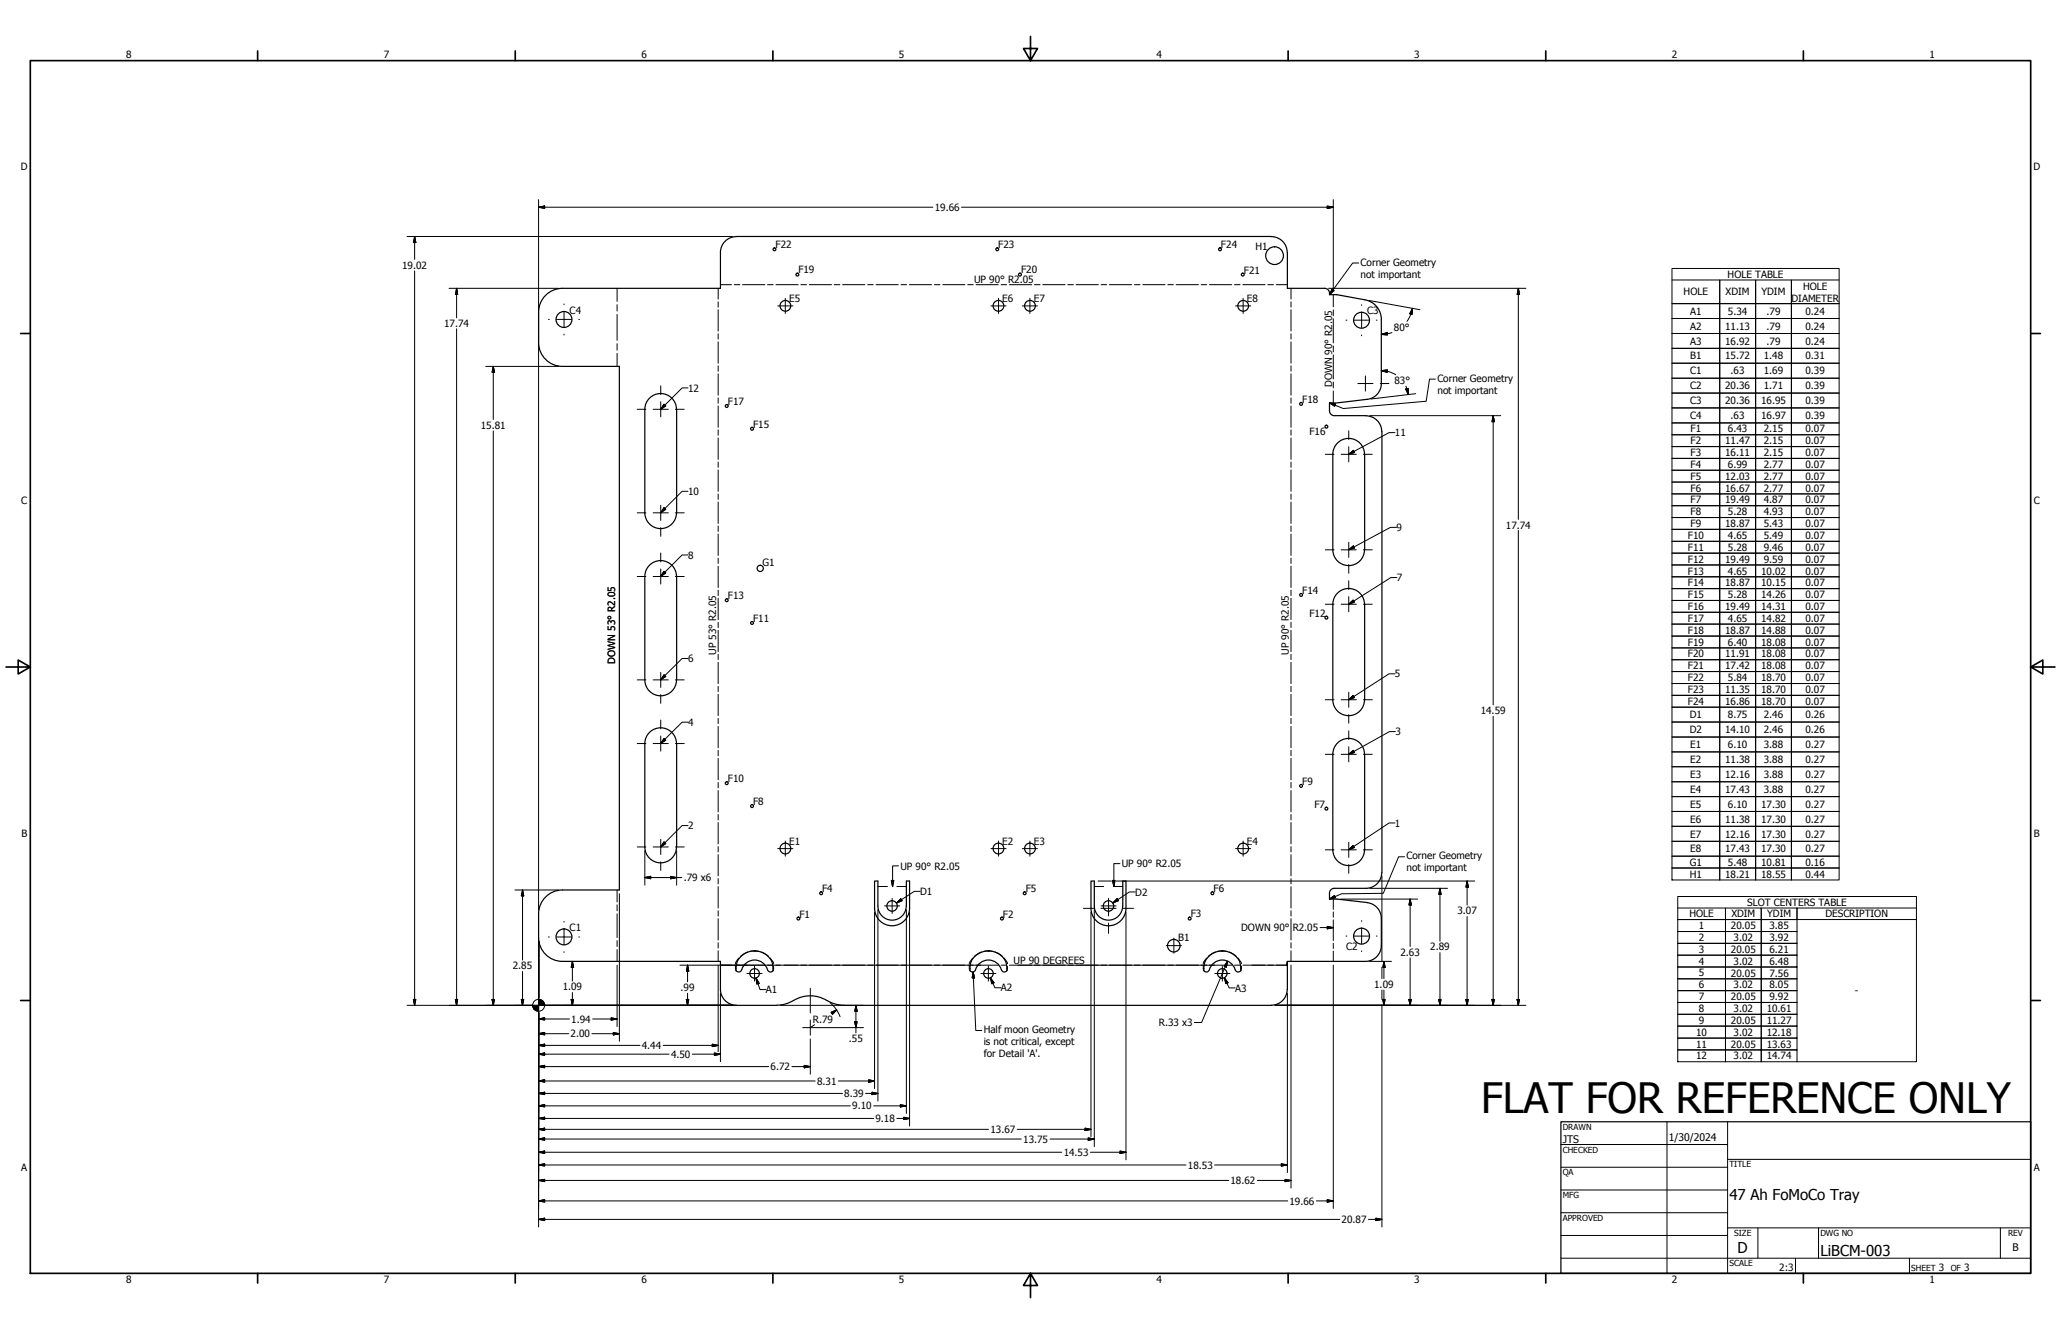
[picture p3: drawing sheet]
<svg xmlns="http://www.w3.org/2000/svg" width="864mm" height="559mm" viewBox="0 0 864 559" stroke-linecap="round" stroke-linejoin="round" font-family="sans-serif">
<!-- layer: Visible (ANSI) -->
<g fill="none" stroke="#000" stroke-width=".51">
<path d="M301.9 105.7v15.1h-66.2a10 10 0 0 0-10 10M301.9 105.8a6.6 6.6 0 0 1 6.6-6.7h224.3a6.8 6.8 0 0 1 6.6 6.7M539.4 105.7v15.1h16.2l1.2 1 .3 1.6h3.1l11.8 2.2a8.3 8.3 0 0 1 6.8 8.2v26.9a6.6 6.6 0 0 1-5.9 6.6M225.7 130.8v12.6M225.7 143.5a10 10 0 0 0 10 10h23.8v219.3h-23.8a10 10 0 0 0-10 10v9.9a10 10 0 0 0 10 10h66.2v11.8M283.5 171.5a6.6 6.6 0 0 0-6.7-6.7 6.6 6.6 0 0 0-6.6 6.7v43.3M283.5 171.4v43.4M572.4 174.2a6.6 6.6 0 0 1 6.6 6.6M573 167.3l-12.8 1.5h-3.1l.1 3.8 .5 .9 .9 .5 13.8 .1M558.5 190.3a6.6 6.6 0 0 1 6.6-6.7 6.6 6.6 0 0 1 6.7 6.7M558.5 190.3v40M571.8 190.3v40"/>
<path d="M579.1 180.8v184.6M270.2 214.8a6.6 6.6 0 0 0 6.6 6.6 6.6 6.6 0 0 0 6.7-6.6M558.5 230.3a6.6 6.6 0 0 0 6.6 6.6 6.6 6.6 0 0 0 6.7-6.6M283.5 241.5a6.6 6.6 0 0 0-6.7-6.7 6.6 6.6 0 0 0-6.6 6.7v43.3a6.6 6.6 0 0 0 6.6 6.7 6.6 6.6 0 0 0 6.7-6.7M283.5 241.5v43.3M558.5 253.1v40a6.6 6.6 0 0 0 6.6 6.7 6.6 6.6 0 0 0 6.7-6.7M558.5 253.1a6.6 6.6 0 0 1 6.6-6.6 6.6 6.6 0 0 1 6.7 6.6M571.8 253.1v40M270.2 311.5a6.6 6.6 0 0 1 6.6-6.6 6.6 6.6 0 0 1 6.7 6.6M270.2 311.5v43.3a6.6 6.6 0 0 0 6.6 6.6 6.6 6.6 0 0 0 6.7-6.6M283.5 311.5v43.3M571.8 315.9a6.6 6.6 0 0 0-6.7-6.6 6.6 6.6 0 0 0-6.6 6.6v40.1a6.6 6.6 0 0 0 6.6 6.6 6.6 6.6 0 0 0 6.7-6.6"/>
<path d="M571.8 316v40M379.8 379.5v-10.4h1.3v11.4a7.3 7.3 0 0 1-7.3 7.3 7.3 7.3 0 0 1-7.3-7.3v-11.4h1.4v10.4a5.9 5.9 0 0 0 5.9 5.9 5.9 5.9 0 0 0 5.9-5.9M457.1 369.1h1.4v10.4a5.9 5.9 0 0 0 6 5.9 5.9 5.9 0 0 0 5.9-5.9l.1-10.4h1.3v11.4a7.3 7.3 0 0 1-7.3 7.3 7.3 7.3 0 0 1-7.4-7.3zM557.1 374.1v2.5h3.1l12.8 1.5M573 378.1a6.6 6.6 0 0 1 5.8 6.6v11.4a6.6 6.6 0 0 1-6.6 6.6h-32.8v11.8M579 365.5a6.6 6.6 0 0 1-6.6 6.6h-13.3l-1.4 .6-.6 1.4M301.9 414.4a6.7 6.7 0 0 0 6.6 6.7h17a17.6 17.6 0 0 0 9.2-3.1 13.3 13.3 0 0 1 11.8 1.1M308.4 406.6a7.9 7.9 0 0 1 5.9-8.2 7.9 7.9 0 0 1 9.1 4.3l.5 3.9M310.8 406.2a1.3 1.3 0 0 1-1 .9 1.3 1.3 0 0 1-1.3-.5M310.8 406.2a5.6 5.6 0 0 1 5.4-4.1 5.6 5.6 0 0 1 5.4 4.1M321.6 406.2a1.3 1.3 0 0 0 1 .9 1.3 1.3 0 0 0 1.3-.5M406.4 406.6a7.9 7.9 0 0 1 5.9-8.2 7.9 7.9 0 0 1 9.1 4.3l.5 3.9"/>
<path d="M408.8 406.2a1.3 1.3 0 0 1-1.1 .9 1.3 1.3 0 0 1-1.2-.5M408.8 406.2a5.6 5.6 0 0 1 5.4-4.1 5.6 5.6 0 0 1 5.4 4.1M419.6 406.2a1.3 1.3 0 0 0 1 .9 1.3 1.3 0 0 0 1.3-.5M504.4 406.6a7.9 7.9 0 0 1 5.9-8.2 7.9 7.9 0 0 1 9.1 4.3l.5 3.9M506.7 406.2a1.3 1.3 0 0 1-1 .9 1.3 1.3 0 0 1-1.3-.5M506.8 406.2a5.6 5.6 0 0 1 5.4-4.1 5.6 5.6 0 0 1 5.3 4.1M517.6 406.2a1.3 1.3 0 0 0 1 .9 1.3 1.3 0 0 0 1.3-.5M539.4 414.4a6.7 6.7 0 0 1-6.6 6.7h-179.3a13.3 13.3 0 0 1-7-2"/>
<circle cx="324.5" cy="104.4" r=".6"/>
<circle cx="334.1" cy="115" r=".6"/>
<circle cx="417.9" cy="104.4" r=".6"/>
<circle cx="427.4" cy="115" r=".6"/>
<circle cx="511.2" cy="104.4" r=".6"/>
<circle cx="520.7" cy="115" r=".6"/>
<circle cx="534.1" cy="107.1" r="3.7"/>
<circle cx="236.3" cy="133.8" r="3.3"/>
<circle cx="329.1" cy="128.1" r="2.25"/>
<circle cx="418.4" cy="128.1" r="2.25"/>
<circle cx="431.6" cy="128.1" r="2.25"/>
<circle cx="520.9" cy="128.1" r="2.25"/>
<circle cx="570.5" cy="134.1" r="3.3"/>
<circle cx="304.5" cy="170.1" r=".6"/>
<circle cx="315.1" cy="179.6" r=".6"/>
<circle cx="545.2" cy="169.2" r=".6"/>
<circle cx="555.8" cy="178.7" r=".6"/>
<circle cx="318.5" cy="238.1" r="1.3"/>
<circle cx="304.5" cy="251.4" r=".6"/>
<circle cx="545.2" cy="249.2" r=".6"/>
<circle cx="555.8" cy="258.7" r=".6"/>
<circle cx="315.1" cy="261" r=".6"/>
<circle cx="304.5" cy="328.1" r=".6"/>
<circle cx="315.1" cy="337.7" r=".6"/>
<circle cx="545.2" cy="329.2" r=".6"/>
<circle cx="555.8" cy="338.7" r=".6"/>
<circle cx="329.1" cy="355.4" r="2.25"/>
<circle cx="418.4" cy="355.4" r="2.25"/>
<circle cx="431.6" cy="355.4" r="2.25"/>
<circle cx="520.9" cy="355.4" r="2.25"/>
<circle cx="344.1" cy="374.2" r=".6"/>
<circle cx="373.8" cy="379.5" r="2.19"/>
<circle cx="429.4" cy="374.2" r=".6"/>
<circle cx="464.5" cy="379.5" r="2.19"/>
<circle cx="508" cy="374.2" r=".6"/>
<circle cx="236.3" cy="392.5" r="3.3"/>
<circle cx="334.5" cy="384.8" r=".6"/>
<circle cx="419.8" cy="384.8" r=".6"/>
<circle cx="491.8" cy="396.1" r="2.64"/>
<circle cx="498.5" cy="384.8" r=".6"/>
<circle cx="570.5" cy="392.1" r="3.3"/>
<circle cx="316.2" cy="407.8" r="2"/>
<circle cx="414.2" cy="407.8" r="2"/>
<circle cx="512.2" cy="407.8" r="2"/>
</g>
<!-- layer: Visible Narrow (ANSI) -->
<g fill="none" stroke="#000" stroke-width=".42">
<path d="M313.3 398.8l-3 1.8M316.1 398.3l-1.9 .2M316.2 398.3h.1M316.4 398.3l1.7 .3M319 398.8l3.1 1.8M411.3 398.8l-3.1 1.8M414.1 398.3l-1.9 .2M414.3 398.3l1.9 .3M417 398.8l3.1 1.8M509.3 398.8l-3 1.8M512 398.3l-1.8 .2M512.3 398.3l1.9 .3"/>
<path d="M515 398.8l3.1 1.8M308.2 404.7v1.4M308.3 406.4l.1 .2M309.6 401.3l-1.4 2.4M322.7 401.3l1.5 2.4M324 406.4l-.1 .2M324.2 404.7v1.4M406.1 404.7l.1 1.4M406.3 406.4l.1 .2M407.7 401.3l-1.6 2.4M420.7 401.3l1.4 2.4M422 406.4l-.1 .2"/>
<path d="M422.1 404.7v1.4M504.2 404.7v1.4M504.3 406.4l.1 .2M505.7 401.3l-1.5 2.4M518.7 401.3l1.5 2.4M520.1 406.4l-.2 .2M520.2 404.7l-.1 1.4"/>
</g>
<g fill="#000">
<circle cx="316.4" cy="398.3" r=".19"/>
<circle cx="414.3" cy="398.3" r=".19"/>
<circle cx="512.1" cy="398.3" r=".19"/>
</g>
<!-- layer: Break Line (ANSI) -->
<g fill="none" stroke="#000" stroke-width=".42">
<path d="M301.9 119.3h4.6M307.7 119.3h2.3M311.1 119.3h9.4M321.6 119.3h2.4M325.1 119.3h9.4M335.6 119.3h2.3M339.1 119.3h9.3M349.6 119.3h2.3M353.1 119.3h9.3M363.6 119.3h2.3M367.1 119.3h9.3M377.6 119.3h2.3"/>
<path d="M381.1 119.3h9.2M391.5 119.3h2.3M395 119.3h9.3M405.5 119.3h2.3M409 119.3h9.3M419.5 119.3h2.3M423 119.3h9.3M433.5 119.3h2.3M436.9 119.3h9.4M447.4 119.3h2.4M450.9 119.3h9.3M461.4 119.3h2.3"/>
<path d="M464.9 119.3h9.3M475.4 119.3h2.3M478.9 119.3h9.3M489.3 119.3h2.4M492.8 119.3h9.4M503.3 119.3h2.4M506.8 119.3h9.3M517.3 119.3h2.3M520.8 119.3h9.3M531.2 119.3h2.4M534.7 119.3h4.7M258.6 120.8v5.4"/>
<path d="M258.6 127.6v2.7M258.6 131.7v10.9M300.9 120.8v4.5M300.9 126.4v2.3M300.9 129.7v9M300.9 139.8v2.2M541 120.8v4.5M541 126.4v2.3M541 129.7v9M541 139.8v2.2M558.7 123.4v5.1M558.7 129.8v2.5"/>
<path d="M558.7 133.5v10.1M258.6 144v2.7M258.6 148v5.5M300.9 143.2v8.9M300.9 153.2v2.3M300.9 156.6v8.9M541 143.2v8.9M541 153.2v2.3M541 156.6v8.9M558.7 144.9v2.5M558.7 148.7v10.1M300.9 166.7v2.2"/>
<path d="M300.9 170.1v8.9M541 166.7v2.2M541 170.1v8.9M558.7 160v2.5M558.7 163.8v5M300.9 180.1v2.2M300.9 183.5v8.9M300.9 193.5v2.3M300.9 196.8v9M541 180.1v2.2M541 183.5v8.9M541 193.5v2.3"/>
<path d="M541 196.8v9M300.9 206.9v2.3M300.9 210.3v9M541 206.9v2.3M541 210.3v9M300.9 220.3v2.3M300.9 223.7v9M300.9 233.8v2.2M300.9 237.2v8.9M541 220.3v2.3M541 223.7v9M541 233.8v2.2"/>
<path d="M541 237.2v8.9M300.9 247.2v2.3M300.9 250.6v8.9M541 247.2v2.3M541 250.6v8.9M300.9 260.7v2.2M300.9 264v9M300.9 274.1v2.2M300.9 277.4v9M541 260.7v2.2M541 264v9M541 274.1v2.2"/>
<path d="M541 277.4v9M300.9 287.5v2.3M300.9 290.8v9M541 287.5v2.3M541 290.8v9M300.9 300.9v2.2M300.9 304.3v8.9M300.9 314.3v2.3M300.9 317.7v8.9M541 300.9v2.2M541 304.3v8.9M541 314.3v2.3"/>
<path d="M541 317.7v8.9M300.9 327.8v2.2M300.9 331.2v8.9M541 327.8v2.2M541 331.2v8.9M300.9 341.2v2.3M300.9 344.6v8.9M300.9 354.6v2.3M300.9 358v8.9M541 341.2v2.3M541 344.6v8.9M541 354.6v2.3"/>
<path d="M541 358v8.9M258.6 372.8v5M258.6 379v2.5M300.9 368v2.3M300.9 371.4v9M367.9 371.3h4M375.8 371.3h4M458.5 371.3h4M466.5 371.3h4M541 368v2.3M541 371.4v9M558.7 376.6v4.3"/>
<path d="M258.6 382.8v9.9M258.6 394v2.5M258.6 397.8v4.9M300.9 381.5v2.2M300.9 384.8v9M300.9 394.9v2.2M300.9 398.3v4.4M541 381.5v2.2M541 384.8v9M541 394.9v2.2M541 398.3v4.4M558.7 382v2.2"/>
<path d="M558.7 385.3v8.7M558.7 395.1v2.2M558.7 398.4v4.3M301.9 404.3h4.6M307.7 404.3h2.3M311.1 404.3h9.4M321.6 404.3h2.4M325.1 404.3h9.4M335.6 404.3h2.3M339.1 404.3h9.3M349.6 404.3h2.3M353.1 404.3h9.3"/>
<path d="M363.6 404.3h2.3M367.1 404.3h9.3M377.6 404.3h2.3M381.1 404.3h9.2M391.5 404.3h2.3M395 404.3h9.3M405.5 404.3h2.3M409 404.3h9.3M419.5 404.3h2.3M423 404.3h9.3M433.5 404.3h2.3M436.9 404.3h9.4"/>
<path d="M447.4 404.3h2.4M450.9 404.3h9.3M461.4 404.3h2.3M464.9 404.3h9.3M475.4 404.3h2.3M478.9 404.3h9.3M489.3 404.3h2.4M492.8 404.3h9.4M503.3 404.3h2.4M506.8 404.3h9.3M517.3 404.3h2.3M520.8 404.3h9.3"/>
<path d="M531.2 404.3h2.4M534.7 404.3h4.7"/>
</g>
<!-- layer: Border (ANSI) -->
<g fill="none" stroke="#000" stroke-width=".7">
<path d="M431.8 15.2v10.2l-2.9-5.1h5.8l-2.9 5.1M12.7 25.4h838.2v508h-838.2zM107.9 21.3v4.1M215.9 21.3v4.1M323.8 21.3v4.1M539.8 21.3v4.1M647.7 21.3v4.1M755.6 21.3v4.1M8.6 139.7h4.1M850.9 139.7h4.1M2.5 279.4h10.2l-5.1-2.9v5.8l5.1-2.9M850.9 279.4l5.1 2.9v-5.8l-5.1 2.9h10.2"/>
<path d="M8.6 419.1h4.1M850.9 419.1h4.1M107.9 533.4v4.1M215.9 533.4v4.1M323.8 533.4v4.1M431.8 533.4l2.9 5.1h-5.8l2.9-5.1v10.2M539.8 533.4v4.1M647.7 533.4v4.1M755.6 533.4v4.1"/>
</g>
<!-- layer: Title (ANSI) -->
<g fill="none" stroke="#000" stroke-width=".42">
<path d="M654 479.4h69.9M698.5 469.9v63.5M723.9 469.9v63.5M654 488.9h69.9M654 498.5h69.9M723.9 485.6h127M654 508h69.9M654 517.5h69.9M723.9 514.3h127M736.6 514.3v12.7M762 514.3v12.7M838.2 514.3v12.7"/>
<path d="M654 527h196.9M752.3 527v6.4M800.1 527v6.4"/>
</g>
<path d="M654 469.9h196.9v63.5h-196.9z" fill="none" stroke="#000" stroke-width=".51"/>
<!-- layer: Detail Boundary (ANSI) -->
<path d="M225.7 392.7v28.4h82.8M301.9 404.3h11M328.5 404.3h82.5M426.6 404.3h82.4M539 404.2l.4-1.5v1.6h-14.8" fill="none" stroke="#000" stroke-width=".42"/>
<!-- layer: Dimension (ANSI) -->
<g fill="none" stroke="#000" stroke-width=".42">
<path d="M170.6 99.1h136.4M173.7 99.1l.5 2.5h-1zM173.7 99.1v9.5M225.7 86.8l2.5-.5v1zM225.7 83.6v297.6M225.7 86.8h165.2M402.9 86.8h155.8M556.1 86.3l2.6 .5-2.6 .5zM558.7 83.6v38M173.7 113.5v307.6M569.3 110.2h-2.5l-9.7 13.2M700.6 117.3h20v9.9h-20h20v6.2h-20h20v6.3h-20h20v6.2h-20h20v6.2h-20h20v6.3h-20h20v6.3h-20h20v6.2h-20h20v6.3h-20h20v4.9h-20h20v5h-20h20v4.9h-20h20v5h-20h20v4.9h-20h20v5h-20h20v4.9h-20h20v5h-20h20v4.9h-20h20v5.1h-20h20v4.9h-20h20v5h-20h20v4.9h-20h20v5h-20h20v4.9h-20h20v5h-20h20v4.9h-20h20v5h-20h20v5h-20h20v5h-20h20v4.9h-20h20v5h-20h20v5h-20h20v4.9h-20h20v6.3h-20h20v6.2h-20h20v6.3h-20h20v6.2h-20h20v6.3h-20h20v6.2h-20h20v6.2h-20h20v6.2h-20h20v6.3h-20h20v6.2h-20h20v5h-20h20v5v-5h15v5v-5h15v5v-5h20h-20v-5h20h-20v-6.2h20h-20v-6.3h20h-20v-6.2h20h-20v-6.2h20h-20v-6.2h20h-20v-6.3h20h-20v-6.2h20h-20v-6.3h20h-20v-6.2h20h-20v-6.3h20h-20v-4.9h20h-20v-5h20h-20v-5h20h-20v-4.9h20h-20v-5h20h-20v-5h20h-20v-5h20h-20v-4.9h20h-20v-5h20h-20v-4.9h20h-20v-5h20h-20v-4.9h20h-20v-5h20h-20v-4.9h20h-20v-5.1h20h-20v-4.9h20h-20v-5h20h-20v-4.9h20h-20v-5h20h-20v-4.9h20h-20v-5h20h-20v-4.9h20h-20v-5h20h-20v-4.9h20h-20v-6.3h20h-20v-6.2h20h-20v-6.3h20h-20v-6.3h20h-20v-6.2h20h-20v-6.2h20h-20v-6.3h20h-20v-6.2h20h-20v-9.9h20"/>
<path d="M700.6 112.5h70v256.1h-70zM720.6 117.3h15v9.9h-15zM735.6 117.3h15v9.9h-15zM188.2 120.8h45.9M191.3 120.8l.5 2.5h-1zM191.3 120.8v12.3M191.3 137.7v283.4M556.7 120.8h82.7M558.2 121.2l.8 .5-1.9 1.7zM573.6 125.9l21.4 3.8M581.3 139.8l-2.5 .3M583.2 139.3l-1.9 .5"/>
<path d="M591.9 129.2l-.3 2.5-.9-.3zM591.9 129.2l-.9 2.9-1.4 2.5M636.2 120.8l.5 2.5h-1zM636.2 120.8v96.8M720.6 127.2h15v6.2h-15zM720.6 133.4h15v6.3h-15zM720.6 139.7h15v6.2h-15zM735.6 127.2h15v6.2h-15zM735.6 133.4h15v6.3h-15zM735.6 139.7h15v6.2h-15zM203.5 153.5h30.6M206.7 153.5l.5 2.5h-1z"/>
<path d="M206.7 153.5v22.2M578.8 140.1l2.5-.8v1zM578.8 155.3l2.5-.3v1zM578.8 155.3l2.5 .2M581.3 155.5l3.6 1.5M601.5 158.8h-2.5l-1.4 9.3-34.7 3-5.8-2.3M720.6 145.9h15v6.2h-15zM720.6 152.1h15v6.3h-15zM720.6 158.4h15v6.3h-15zM735.6 145.9h15v6.2h-15zM735.6 152.1h15v6.3h-15zM735.6 158.4h15v6.3h-15z"/>
<path d="M288.3 162.5h-2.5l-8.9 8.9 2.1-1.3-.7-.7-1.4 1.9M557.1 168.8l2.5 .5-.4 .9zM574 174.1h54.8M589 162.9l1-.2 .1 2.5zM589.1 161.8l1 3.4M593.2 164.9l-18.7 2.2M625.7 174.1l.5 2.6h-1zM625.7 174.1v121.2M720.6 164.7h15v6.2h-15zM720.6 170.9h15v6.3h-15zM720.6 177.2h15v4.9h-15zM735.6 164.7h15v6.2h-15z"/>
<path d="M735.6 170.9h15v6.3h-15zM735.6 177.2h15v4.9h-15zM206.7 180.5v240.6M565.3 190.2l1.8-1.5 .5 .8-2.1 .7M584.5 181.2h-2.5l-16.7 9M720.6 182.1h15v5h-15zM720.6 187.1h15v4.9h-15zM720.6 192h15v5h-15zM720.6 197h15v4.9h-15zM735.6 182.1h15v5h-15zM735.6 187.1h15v4.9h-15zM735.6 192h15v5h-15z"/>
<path d="M735.6 197h15v4.9h-15zM278.3 212.7l.7 .7-2.1 1.2zM288.3 205.8h-2.5l-8.9 8.9M720.6 201.9h15v5h-15zM720.6 206.9h15v4.9h-15zM720.6 211.8h15v5h-15zM720.6 216.8h15v4.9h-15zM735.6 201.9h15v5h-15zM735.6 206.9h15v4.9h-15zM735.6 211.8h15v5h-15zM735.6 216.8h15v4.9h-15zM288.3 232.5h-2.5l-8.9 8.9 2.1-1.4-.7-.7-1.4 2"/>
<path d="M565.3 230.2l1.8-1.5 .5 .9-2.1 .6M585.2 220.9h-2.6l-17.3 9.3M636.2 222.2v198.9M720.6 221.7h15v5.1h-15zM720.6 226.8h15v4.9h-15zM720.6 231.7h15v5h-15zM720.6 236.7h15v4.9h-15zM735.6 221.7h15v5.1h-15zM735.6 226.8h15v4.9h-15zM735.6 231.7h15v5h-15zM735.6 236.7h15v4.9h-15zM585.3 241.9h-2.5l-17.5 11.1 1.7-1.6 .5 .8-2.1 .8"/>
<path d="M720.6 241.6h15v5h-15zM720.6 246.6h15v4.9h-15zM720.6 251.5h15v5h-15zM720.6 256.5h15v4.9h-15zM735.6 241.6h15v5h-15zM735.6 246.6h15v4.9h-15zM735.6 251.5h15v5h-15zM735.6 256.5h15v4.9h-15zM288.3 275.8h-2.5l-8.9 8.9 2.1-1.3-.7-.7-1.4 2M720.6 261.4h15v5h-15zM720.6 266.4h15v5h-15zM720.6 271.4h15v5h-15z"/>
<path d="M720.6 276.4h15v4.9h-15zM735.6 261.4h15v5h-15zM735.6 266.4h15v5h-15zM735.6 271.4h15v5h-15zM735.6 276.4h15v4.9h-15zM584.5 282.3h-2.5l-16.7 10.8 1.7-1.8 .5 .9-2.1 .9M720.6 281.3h15v5h-15zM720.6 286.3h15v5h-15zM720.6 291.3h15v4.9h-15zM720.6 296.2h15v6.3h-15zM735.6 281.3h15v5h-15zM735.6 286.3h15v5h-15z"/>
<path d="M735.6 291.3h15v4.9h-15zM735.6 296.2h15v6.3h-15zM288.3 302.5h-2.5l-8.9 8.8 1.4-1.9 .7 .7-2 1.2M565.3 315.8l1.8-1.5 .5 .9-2.1 .6M584.7 306.5h-2.5l-16.9 9.3M625.7 300v121.1M720.6 302.5h15v6.2h-15zM720.6 308.7h15v6.3h-15zM720.6 315h15v6.2h-15zM735.6 302.5h15v6.2h-15zM735.6 308.7h15v6.3h-15zM735.6 315h15v6.2h-15z"/>
<path d="M720.6 321.2h15v6.3h-15zM720.6 327.5h15v6.2h-15zM720.6 333.7h15v6.2h-15zM720.6 339.9h15v6.2h-15zM735.6 321.2h15v6.3h-15zM735.6 327.5h15v6.2h-15zM735.6 333.7h15v6.2h-15zM735.6 339.9h15v6.2h-15zM270.2 356.4v14.4M283.5 356.4v14.4M288.3 345.8h-2.5l-8.9 8.9 2.1-1.3-.7-.7-1.4 1.9M584.5 344.7h-2.5l-16.7 11.2 1.6-1.7 .6 .8-2.1 .9"/>
<path d="M588.6 358.9h-2.6l-6.4 15.3-17.4 .2-5.1 2.2M720.6 346.1h15v6.3h-15zM720.6 352.4h15v6.2h-15zM720.6 358.6h15v5h-15zM735.6 346.1h15v6.3h-15zM735.6 352.4h15v6.2h-15zM735.6 358.6h15v5h-15zM215.8 372.8h18.3M218.9 372.8l.6 2.5h-1.1zM218.9 372.8v29.3M259.5 374.4v61.8M270.2 367.6l2.5-.5v1z"/>
<path d="M270.2 367.6h15.5M281 367.1l2.5 .5-2.5 .5zM373.5 368.8h1l-.5 2.5zM375.7 378.3l1.7-1.8 .6 .8zM376.5 362.7h-2.5v8.6M385.6 373.4h-2.5l-7.4 4.9M460.1 369.1h5.6M466.2 368.8h1l-.5 2.5zM467.7 369.1h150.2M468.1 376.4l.5 .9-2.3 1zM469.3 361.8h-2.6v9.5M475.7 373.6h-2.5l-6.9 4.7"/>
<path d="M557.1 376.6l2.1-1.4 .4 .8zM561.8 376.6h32.2M574 372.1h32.6M579.1 367v35.8M590.9 376.6l.5 2.5h-1zM590.9 376.6v19.9M603.4 372.1l.4 2.5h-.9zM603.4 372.1v22.2M614.7 369.1l.6 2.5h-1.1zM614.7 369.1v10.1M703 375.5h100v69.3h-100zM225.7 394.3v23.8"/>
<path d="M366.5 382.1v73.9M367.9 381.1v80.1M379.8 381.1v85.3M381.1 382.1v89.6M457.1 382.1v94M458.5 381.1v99.2M471.8 382.1v103.7M553.1 388.6h5.6M556.1 388l2.6 .6-2.6 .5zM603.4 399v22.1M614.7 383.9v37.2M703 380.4h20v4.8h-20h20v5h-20h20v5h-20h20v4.9h-20h20v5h-20h20v4.9h-20h20v5h-20h20v4.9h-20h20v5h-20h20v4.9h-20h20v5h-20h20v5h-20h20v5v-5h15v5v-5h15v5"/>
<path d="M723 380.4h15v4.8h-15zM723 385.2h15v5h-15zM723 390.2h15v5h-15zM723 395.2h15v4.9h-15zM738 380.4h15v4.8h-15zM738 385.2h15v5h-15zM738 390.2h15v5h-15zM738 395.2h15v4.9h-15zM803 380.4h-50v4.8h50M173.2 418.7h1l-.5 2.4zM190.8 418.7h1l-.5 2.4zM206.2 418.7h1l-.5 2.4z"/>
<path d="M218.4 418.7h1.1l-.6 2.4zM218.9 406.9v14.2M239.3 418.7h1l-.5 2.4zM239.8 402.7l.5 2.6h-1zM239.8 402.7v8.3M239.8 415.7v5.4M258.6 404.3v25.7M284.9 404.3h31.1M287.6 418.7h1l-.5 2.4zM288.1 404.3l.5 2.5h-1zM288.1 404.3v7M288.1 416.1v5"/>
<path d="M300.9 404.3v36.3M301.9 416.1v28.7M316.3 404.3h10.7M316.8 409.7l1.3 2.2-1 .3zM316.8 409.7l1.7 4.8h2.4M407.7 407.2l.7 2.4h-1zM407.7 407.2l1.2 24.5h2.5M415 409.6l1.5 2.1-.9 .4zM415 409.6l1.9 4.2h2.5M513 409.6l1.5 2.1-.8 .4zM513 409.6l2 4.2h2.5M514.3 402.7l-.5 2.4-.8-.4z"/>
<path d="M514.3 402.7l-10.8 25.6h-3.1M539.4 416.1v75.1M541 404.3v93.3M558.7 404.3v101.9M573.7 402.7h9.4M579.1 405.1v4.9M579.1 414.7v4M579.4 418.7h1l-.5 2.4zM579.9 402.7l.5 2.6h-1zM579.9 402.7v7.3M579.9 414.7v6.4M590.4 418.7h1l-.5 2.4z"/>
<path d="M590.9 401.3v19.8M602.9 418.7h.9l-.4 2.4zM614.2 418.7h1.1l-.6 2.4zM625.2 418.7h1l-.5 2.4zM635.7 418.7h1l-.5 2.4zM723 400.1h15v5h-15zM723 405.1h15v4.9h-15zM723 410h15v5h-15zM723 415h15v4.9h-15zM723 419.9h15v5h-15zM738 400.1h15v5h-15zM738 405.1h15v4.9h-15z"/>
<path d="M738 410h15v5h-15zM738 415h15v4.9h-15zM738 419.9h15v5h-15zM170.6 421.1h52.7M225.7 433l2.5-.5v1zM225.7 426.8l2.5-.5v1zM225.7 437.9l2.5-.5v1zM225.7 433h12.6M225.7 424.1v89.9M225.7 426.8h12.9M225.7 437.9h42.5M228.1 421.1h78.9"/>
<path d="M248 433h11.5M248.3 426.8h10.3M256.1 426.3l2.5 .5-2.5 .5zM257 432.5l2.5 .5-2.5 .5zM277.9 437.9h23M298.4 437.4l2.5 .5-2.5 .5zM327 421.1h12.4M339.5 435.2v14.8M339.6 421.1h22.2M341.3 429.3l-1.8 1.2M342.7 430.5h19.1M347.8 420a13.3 13.3 0 0 1 4.2 5.9"/>
<path d="M348.2 424.1l2.4-1.1-1.8 1.9zM350.6 423l-2.2 1.5M358.1 428h1.1l-.6 2.5zM358.6 421.1l.6 2.5h-1.1zM358.6 421.1v11.6M534.4 421.1h105M579.1 421v93M723 424.9h15v4.9h-15zM723 429.8h15v5h-15zM723 434.8h15v5h-15zM738 424.9h15v4.9h-15zM738 429.8h15v5h-15z"/>
<path d="M738 434.8h15v5h-15zM225.7 441.6l2.5-.5v1zM225.7 452.8l2.5-.5v1zM225.7 458l2.5-.5v1zM225.7 446.8l2.5-.5v1zM225.7 441.6h54.7M225.7 452.8h115.9M225.7 458h127.3M225.7 446.8h96.4M290.1 441.6h11.8M299.3 441.1l2.6 .5-2.6 .5zM331.9 446.8h7.6"/>
<path d="M337 446.3l2.5 .5-2.5 .5zM351.3 452.8h15.2M362.7 458h5.2M364 452.3l2.5 .5-2.5 .5zM365.4 457.5l2.5 .5-2.5 .5zM225.7 468.5l2.5-.5v.9zM225.7 473.1l2.5-.5v1zM225.7 463.2l2.5-.5v1zM225.7 477.1l2.5-.5v1zM225.7 468.5h140.4M225.7 473.1h188.5M225.7 463.2h130.6"/>
<path d="M225.7 477.1h202.2M366.1 463.2h13.7M375.8 468.5h5.3M377.3 462.7l2.5 .5-2.5 .5zM378.7 468l2.4 .5-2.4 .4zM426.2 473.1h30.9M440 477.1h18.5M454.7 472.6l2.4 .5-2.4 .5zM456 476.6l2.5 .5-2.5 .5zM225.7 482.7l2.5-.5v1zM225.7 488l2.5-.5v.9zM225.7 494.5l2.5-.5v1z"/>
<path d="M225.7 482.7h219.2M225.7 488h271.3M225.7 494.5h289.2M456.9 482.7h14.9M469.3 482.2l2.5 .5-2.5 .5zM509 488h30.4M526.9 494.5h14.1M536.9 487.5l2.5 .5-2.5 .4zM538.5 494l2.5 .5-2.5 .5zM225.7 503l2.5-.5v1.1zM225.7 510.8l2.5-.5v1zM225.7 503h313.9"/>
<path d="M225.7 510.8h335.7M551.6 503h7.1M556.1 502.5l2.6 .5-2.6 .6zM573.4 510.8h5.7M576.5 510.3l2.6 .5-2.6 .5z"/>
<circle cx="225.7" cy="421.1" r="2.51"/>
</g>
<g fill="#000" stroke="#000" stroke-width=".42">
<path d="M225.7 86.8l2.5-.5zM225.7 86.8l2.5-.5v1zM556.1 87.3l2.6-.5zM556.1 86.3l2.6 .5-2.6 .5zM173.7 99.1l.5 2.5zM173.7 99.1l.5 2.5h-1zM191.3 120.8l.5 2.5zM191.3 120.8l.5 2.5h-1zM558.2 121.2l-1.1 2.2zM558.2 121.2l.8 .5-1.9 1.7zM578.8 140.1l2.5-.8zM578.8 140.1l2.5-.8v1z"/>
<path d="M591.9 129.2l-.3 2.5zM591.9 129.2l-.3 2.5-.9-.3zM636.2 120.8l.5 2.5zM636.2 120.8l.5 2.5h-1zM206.7 153.5l.5 2.5zM206.7 153.5l.5 2.5h-1zM578.8 155.3l2.5-.3zM578.8 155.3l2.5-.3v1zM278.3 169.4l-1.4 2zM278.3 169.4l.7 .7-2.1 1.3zM557.1 168.8l2.5 .5zM557.1 168.8l2.5 .5-.4 .9z"/>
<path d="M589 162.9l1.1 2.3zM589 162.9l1-.2 .1 2.5zM625.7 174.1l.5 2.6zM625.7 174.1l.5 2.6h-1zM565.1 190.3l2-1.6zM565.1 190.3l2-1.6 .5 .8zM278.3 212.7l-1.4 2.1zM278.3 212.7l.7 .7-2.1 1.4zM278.3 239.3l-1.4 2.2zM278.3 239.3l.7 .7-2.1 1.5zM565.1 230.3l2-1.6zM565.1 230.3l2-1.6 .5 .9z"/>
<path d="M565.1 253.1l1.9-1.7zM565.1 253.1l1.9-1.7 .5 .8zM278.3 282.7l-1.4 2.1zM278.3 282.7l.7 .7-2.1 1.4zM565.1 293.1l1.9-1.8zM565.1 293.1l1.9-1.8 .5 .9zM278.3 309.4l-1.4 2.1zM278.3 309.4l.7 .7-2.1 1.4zM565.1 316l2-1.7zM565.1 316l2-1.7 .5 .9zM278.3 352.7l-1.4 2.1zM278.3 352.7l.7 .7-2.1 1.4z"/>
<path d="M566.9 354.2l-1.8 1.8zM565.1 356l1.8-1.8 .6 .8zM218.9 372.8l.6 2.5zM218.9 372.8l.6 2.5h-1.1zM270.2 367.6l2.5-.5zM270.2 367.6l2.5-.5v1zM281 368.1l2.5-.5zM281 367.1l2.5 .5-2.5 .5zM373.5 368.8l.5 2.5zM373.5 368.8h1l-.5 2.5zM377.4 376.5l-1.7 1.8zM375.7 378.3l1.7-1.8 .6 .8z"/>
<path d="M466.2 368.8l.5 2.5zM466.2 368.8h1l-.5 2.5zM468.1 376.4l-1.8 1.9zM468.1 376.4l.5 .9-2.3 1zM557.1 376.6l2.1-1.4zM557.1 376.6l2.1-1.4 .4 .8zM590.9 376.6l.5 2.5zM590.9 376.6l.5 2.5h-1zM603.4 372.1l.4 2.5zM603.4 372.1l.4 2.5h-.9zM614.7 369.1l.6 2.5zM614.7 369.1l.6 2.5h-1.1z"/>
<path d="M556.1 389.1l2.6-.5zM556.1 388l2.6 .6-2.6 .5zM173.2 418.7l.5 2.4zM173.2 418.7h1l-.5 2.4zM190.8 418.7l.5 2.4zM190.8 418.7h1l-.5 2.4zM206.2 418.7l.5 2.4zM206.2 418.7h1l-.5 2.4zM218.4 418.7l.5 2.4zM218.4 418.7h1.1l-.6 2.4zM239.3 418.7l.5 2.4zM239.3 418.7h1l-.5 2.4z"/>
<path d="M239.8 402.7l.5 2.6zM239.8 402.7l.5 2.6h-1zM287.6 418.7l.5 2.4zM287.6 418.7h1l-.5 2.4zM288.1 404.3l.5 2.5zM288.1 404.3l.5 2.5h-1zM316.8 409.7l1.3 2.2zM316.8 409.7l1.3 2.2-1 .3zM407.7 407.2l.7 2.4zM407.7 407.2l.7 2.4h-1zM415 409.6l1.5 2.1zM415 409.6l1.5 2.1-.9 .4z"/>
<path d="M514.3 402.7l-.5 2.4zM514.3 402.7l-.5 2.4-.8-.4zM513 409.6l1.5 2.1zM513 409.6l1.5 2.1-.8 .4zM579.4 418.7l.5 2.4zM579.4 418.7h1l-.5 2.4zM579.9 402.7l.5 2.6zM579.9 402.7l.5 2.6h-1zM590.4 418.7l.5 2.4zM590.4 418.7h1l-.5 2.4zM602.9 418.7l.5 2.4zM602.9 418.7h.9l-.4 2.4z"/>
<path d="M614.2 418.7l.5 2.4zM614.2 418.7h1.1l-.6 2.4zM625.2 418.7l.5 2.4zM625.2 418.7h1l-.5 2.4zM635.7 418.7l.5 2.4zM635.7 418.7h1l-.5 2.4zM223.2 421.1l.7 1.8zM223.2 421.1l1.5 2.3-.8-.5zM223.2 421.1l2.5 2.5-1-.2zM225.7 421.1h2.5zM225.7 418.7l2.5 2.4h-2.5zM225.7 418.7v4.9z"/>
<path d="M223.2 421.1h2.5v2.5zM223.2 421.1h2.5zM227.5 419.4l.7 1.7zM226.6 418.8l.9 .6 .7 1.7zM225.7 418.7l.9 .1 1.6 2.3zM225.7 433l2.5-.5zM225.7 433l2.5-.5v1zM225.7 426.8l2.5-.5zM225.7 426.8l2.5-.5v1zM225.7 437.9l2.5-.5zM225.7 437.9l2.5-.5v1zM256.1 427.3l2.5-.5z"/>
<path d="M256.1 426.3l2.5 .5-2.5 .5zM257 433.5l2.5-.5zM257 432.5l2.5 .5-2.5 .5zM298.4 438.4l2.5-.5zM298.4 437.4l2.5 .5-2.5 .5zM350.6 423l-1.8 1.9zM348.2 424.1l2.4-1.1-1.8 1.9zM358.1 428l.5 2.5zM358.1 428h1.1l-.6 2.5zM358.6 421.1l.6 2.5zM358.6 421.1l.6 2.5h-1.1zM225.7 441.6l2.5-.5z"/>
<path d="M225.7 441.6l2.5-.5v1zM225.7 452.8l2.5-.5zM225.7 452.8l2.5-.5v1zM225.7 458l2.5-.5zM225.7 458l2.5-.5v1zM225.7 446.8l2.5-.5zM225.7 446.8l2.5-.5v1zM299.3 442.1l2.6-.5zM299.3 441.1l2.6 .5-2.6 .5zM337 447.3l2.5-.5zM337 446.3l2.5 .5-2.5 .5zM364 453.3l2.5-.5z"/>
<path d="M364 452.3l2.5 .5-2.5 .5zM365.4 458.5l2.5-.5zM365.4 457.5l2.5 .5-2.5 .5zM225.7 468.5l2.5-.5zM225.7 468.5l2.5-.5v.9zM225.7 473.1l2.5-.5zM225.7 473.1l2.5-.5v1zM225.7 463.2l2.5-.5zM225.7 463.2l2.5-.5v1zM225.7 477.1l2.5-.5zM225.7 477.1l2.5-.5v1zM377.3 463.7l2.5-.5z"/>
<path d="M377.3 462.7l2.5 .5-2.5 .5zM378.7 468.9l2.4-.4zM378.7 468l2.4 .5-2.4 .4zM454.7 473.6l2.4-.5zM454.7 472.6l2.4 .5-2.4 .5zM456 477.6l2.5-.5zM456 476.6l2.5 .5-2.5 .5zM225.7 482.7l2.5-.5zM225.7 482.7l2.5-.5v1zM225.7 488l2.5-.5zM225.7 488l2.5-.5v.9zM225.7 494.5l2.5-.5z"/>
<path d="M225.7 494.5l2.5-.5v1zM469.3 483.2l2.5-.5zM469.3 482.2l2.5 .5-2.5 .5zM536.9 488.4l2.5-.4zM536.9 487.5l2.5 .5-2.5 .4zM538.5 495l2.5-.5zM538.5 494l2.5 .5-2.5 .5zM225.7 503l2.5-.5zM225.7 503l2.5-.5v1.1zM225.7 510.8l2.5-.5zM225.7 510.8l2.5-.5v1zM556.1 503.6l2.6-.6z"/>
<path d="M556.1 502.5l2.6 .5-2.6 .6zM576.5 511.3l2.6-.5zM576.5 510.3l2.6 .5-2.6 .5z"/>
</g>
<!-- layer: Center Mark (ANSI) -->
<g fill="none" stroke="#000" stroke-width=".42">
<path d="M229.8 133.8h.4M233.2 133.8h6.3M236.3 127.3v.3M236.3 130.6v6.4M236.3 140v.3M242.5 133.8h.3M325.9 128.1h6.3M329.1 125v6.3M415.2 128.1h6.4M418.4 125v6.3M428.4 128.1h6.3M431.5 125v6.3"/>
<path d="M517.7 128.1h6.4M520.9 125v6.3M564 134.1h.4M567.4 134.1h6.3M570.5 127.6v.4M570.5 130.9v6.4M576.7 134.1h.3M570.5 140.3v.4M572.1 157.5v3.2h-3.1M267 171.4h3.6M273.7 171.4h6.3M276.9 161.6v3.7"/>
<path d="M276.9 168.3v6.3M283 171.4h3.7M575.3 160.7h-3.2v3.1M578.4 160.7h3.6M555.3 190.3h3.7M562 190.3h6.3M565.1 180.5v3.6M565.1 187.1v6.4M571.3 190.3h3.7M267 214.8h3.6M273.7 214.8h6.3M276.9 211.6v6.4"/>
<path d="M283 214.8h3.7M276.9 221v3.7M276.9 231.6v3.7M276.9 238.3v6.4M555.3 230.3h3.7M562 230.3h6.3M565.1 227.1v6.4M565.1 236.5v3.7M571.3 230.3h3.7M267 241.5h3.6M273.7 241.5h6.3M283 241.5h3.7"/>
<path d="M555.3 253.1h3.7M562 253.1h6.3M565.1 243.3v3.7M565.1 249.9v6.4M571.3 253.1h3.7M267 284.8h3.6M273.7 284.8h6.3M276.9 281.6v6.4M276.9 291v3.6M283 284.8h3.7M555.3 293.1h3.7M562 293.1h6.3"/>
<path d="M565.1 289.9v6.4M565.1 299.3v3.7M571.3 293.1h3.7M267 311.5h3.6M273.7 311.5h6.3M276.9 301.6v3.7M276.9 308.3v6.3M283 311.5h3.7M555.3 316h3.7M562 316h6.3M565.1 306.1v3.7M565.1 312.8v6.4"/>
<path d="M571.3 316h3.7M267 354.8h3.6M273.7 354.8h6.3M276.9 351.6v6.3M283 354.8h3.7M325.9 355.5h6.3M329.1 352.3v6.3M415.2 355.5h6.4M418.4 352.3v6.3M428.4 355.5h6.3M431.5 352.3v6.3M517.7 355.5h6.4"/>
<path d="M520.9 352.3v6.3M555.3 356h3.7M562 356h6.3M565.1 352.8v6.4M571.3 356h3.7M276.9 361v3.6M370.6 379.5h6.4M373.8 376.3v6.4M461.3 379.5h6.4M464.5 376.3v6.4M464.5 377.3v6.4M565.1 362.1v3.7"/>
<path d="M229.8 392.5h.4M233.2 392.5h6.3M236.3 386v.3M236.3 389.3v6.4M236.3 398.7v.3M242.5 392.5h.3M454 380.5h4.3M461.3 380.5h6.4M464.5 386.7v4.3M470.7 380.5h4.3M488.7 396.1h6.3M491.9 392.9v6.4"/>
<path d="M564 392.1h.4M567.4 392.1h6.3M570.5 385.6v.4M570.5 388.9v6.4M570.5 398.3v.4M576.7 392.1h.3M313 407.8h6.3M316.2 404.6v6.4M339.5 414v10.3M411 407.8h6.3M414.1 404.6v6.4M509 407.8h6.4"/>
<path d="M512.2 404.6v6.4M336.4 430.5h6.3M339.5 427.3v6.3"/>
</g>
<text font-size="17.5" x="620.6" y="466.2">FLAT FOR REFERENCE ONLY</text>
<g font-size="6.3">
<text x="724.7" y="502.9">47 Ah FoMoCo Tray</text>
<text x="728.1" y="524.9">D</text>
<text x="762.8" y="526.2">LiBCM-003</text>
</g>
<g font-size="4.4">
<text x="654.8" y="478.6">JTS</text>
<text x="699.3" y="478">1/30/2024</text>
<text x="843.3" y="524.2">B</text>
</g>
<g font-size="4.2">
<text x="52.8" y="24.4">8</text>
<text x="160.8" y="24.4">7</text>
<text x="268.7" y="24.4">6</text>
<text x="376.7" y="24.4">5</text>
<text x="484.6" y="24.4">4</text>
<text x="592.6" y="24.4">3</text>
<text x="700.5" y="24.4">2</text>
<text x="808.5" y="24.4">1</text>
<text x="8.8" y="71.4">D</text>
<text x="852" y="71.4">D</text>
<text x="391.7" y="88.3">19.66</text>
<text x="325" y="104">F22</text>
<text x="418.3" y="103.9">F23</text>
<text x="511.6" y="104">F24</text>
<text x="526" y="104.8">H1</text>
<text x="168.5" y="112.6">19.02</text>
<text x="570.1" y="111.3">Corner Geometry</text>
<text x="334.5" y="114.6">F19</text>
<text x="408.2" y="118.4">UP 90° R2.05</text>
<text x="427.9" y="114.6">F20</text>
<text x="521.1" y="114.6">F21</text>
<text x="570.1" y="116.3">not important</text>
<text x="723.9" y="116.4">HOLE TABLE</text>
<text x="705.5" y="123.8">HOLE</text>
<text x="723.1" y="123.8">XDIM</text>
<text x="738.1" y="123.8">YDIM</text>
<text x="755.5" y="121.3">HOLE</text>
<text x="238.7" y="131.4">C4</text>
<text x="330.6" y="126.5">E5</text>
<text x="420" y="126.5">E6</text>
<text x="433.1" y="126.6">E7</text>
<text x="522.5" y="126.5">E8</text>
<text x="572.9" y="131.7">C3</text>
<text x="708.2" y="131.8">A1</text>
<text x="724" y="131.8">5.34</text>
<text x="740.2" y="131.8">.79</text>
<text x="750.7" y="126.3">DIAMETER</text>
<text x="756.5" y="131.8">0.24</text>
<text x="186.1" y="137">17.74</text>
<text x="584.1" y="138.5">80°</text>
<text x="708.2" y="138.1">A2</text>
<text x="722.9" y="138.1">11.13</text>
<text x="740.2" y="138.1">.79</text>
<text x="756.5" y="138.1">0.24</text>
<text x="708.2" y="144.3">A3</text>
<text x="722.9" y="144.3">16.92</text>
<text x="740.2" y="144.3">.79</text>
<text x="756.5" y="144.3">0.24</text>
<text x="708.2" y="150.6">B1</text>
<text x="722.9" y="150.6">15.72</text>
<text x="739.1" y="150.6">1.48</text>
<text x="756.5" y="150.6">0.31</text>
<text x="584.3" y="160.9">83°</text>
<text x="602.3" y="160">Corner Geometry</text>
<text x="708.2" y="156.8">C1</text>
<text x="725.2" y="156.8">.63</text>
<text x="739.1" y="156.8">1.69</text>
<text x="756.5" y="156.8">0.39</text>
<text x="288.3" y="164">12</text>
<text x="558.2" y="162.2" transform="rotate(-90 558.2 162.2)">DOWN 90° R2.05</text>
<text x="602.3" y="165">not important</text>
<text x="708.2" y="163.1">C2</text>
<text x="722.9" y="163.1">20.36</text>
<text x="739.1" y="163.1">1.71</text>
<text x="756.5" y="163.1">0.39</text>
<text x="304.9" y="169.7">F17</text>
<text x="545.7" y="168.7">F18</text>
<text x="708.2" y="169.3">C3</text>
<text x="722.9" y="169.3">20.36</text>
<text x="737.9" y="169.3">16.95</text>
<text x="756.5" y="169.3">0.39</text>
<text x="201.5" y="179.6">15.81</text>
<text x="315.5" y="179.1">F15</text>
<text x="708.2" y="175.5">C4</text>
<text x="725.2" y="175.5">.63</text>
<text x="737.9" y="175.5">16.97</text>
<text x="756.5" y="175.5">0.39</text>
<text x="548.6" y="182.3">F16</text>
<text x="584.5" y="182.8">11</text>
<text x="708.4" y="181.2">F1</text>
<text x="724" y="181.2">6.43</text>
<text x="739.1" y="181.2">2.15</text>
<text x="756.5" y="181.2">0.07</text>
<text x="708.4" y="186.1">F2</text>
<text x="708.4" y="191.1">F3</text>
<text x="722.9" y="186.1">11.47</text>
<text x="722.9" y="191.1">16.11</text>
<text x="739.1" y="186.1">2.15</text>
<text x="739.1" y="191.1">2.15</text>
<text x="756.5" y="186.1">0.07</text>
<text x="756.5" y="191.1">0.07</text>
<text x="708.4" y="196">F4</text>
<text x="724" y="196">6.99</text>
<text x="739.1" y="196">2.77</text>
<text x="756.5" y="196">0.07</text>
<text x="708.4" y="200.9">F5</text>
<text x="722.9" y="201">12.03</text>
<text x="739.1" y="201">2.77</text>
<text x="756.5" y="201">0.07</text>
<text x="288.3" y="207.3">10</text>
<text x="708.4" y="205.9">F6</text>
<text x="722.9" y="205.9">16.67</text>
<text x="739.1" y="205.9">2.77</text>
<text x="756.5" y="205.9">0.07</text>
<text x="8.9" y="211.1">C</text>
<text x="708.4" y="210.9">F7</text>
<text x="708.4" y="215.8">F8</text>
<text x="722.9" y="210.9">19.49</text>
<text x="724" y="215.8">5.28</text>
<text x="739.1" y="210.9">4.87</text>
<text x="739.1" y="215.8">4.93</text>
<text x="756.5" y="210.9">0.07</text>
<text x="756.5" y="215.8">0.07</text>
<text x="852.2" y="211.1">C</text>
<text x="631" y="221.4">17.74</text>
<text x="708.4" y="220.8">F9</text>
<text x="722.9" y="220.8">18.87</text>
<text x="739.1" y="220.8">5.43</text>
<text x="756.5" y="220.8">0.07</text>
<text x="585.2" y="222.4">9</text>
<text x="707.3" y="225.7">F10</text>
<text x="724" y="225.7">4.65</text>
<text x="739.1" y="225.7">5.49</text>
<text x="756.5" y="225.7">0.07</text>
<text x="288.3" y="234">8</text>
<text x="707.3" y="230.8">F11</text>
<text x="724" y="230.8">5.28</text>
<text x="739.1" y="230.8">9.46</text>
<text x="756.5" y="230.8">0.07</text>
<text x="319.5" y="237.1">G1</text>
<text x="707.3" y="235.7">F12</text>
<text x="722.9" y="235.7">19.49</text>
<text x="739.1" y="235.7">9.59</text>
<text x="756.5" y="235.7">0.07</text>
<text x="585.3" y="243.5">7</text>
<text x="707.3" y="240.7">F13</text>
<text x="707.3" y="245.6">F14</text>
<text x="722.9" y="245.6">18.87</text>
<text x="724" y="240.7">4.65</text>
<text x="737.9" y="240.7">10.02</text>
<text x="737.9" y="245.6">10.15</text>
<text x="756.5" y="240.7">0.07</text>
<text x="756.5" y="245.6">0.07</text>
<text x="304.9" y="251">F13</text>
<text x="545.7" y="248.8">F14</text>
<text x="707.3" y="250.6">F15</text>
<text x="724" y="250.6">5.28</text>
<text x="737.9" y="250.6">14.26</text>
<text x="756.5" y="250.6">0.07</text>
<text x="707.3" y="255.5">F16</text>
<text x="722.9" y="255.5">19.49</text>
<text x="737.9" y="255.5">14.31</text>
<text x="756.5" y="255.5">0.07</text>
<text x="315.5" y="260.5">F11</text>
<text x="548.7" y="258.3">F12</text>
<text x="707.3" y="260.5">F17</text>
<text x="724" y="260.5">4.65</text>
<text x="737.9" y="260.5">14.82</text>
<text x="756.5" y="260.5">0.07</text>
<text x="707.3" y="265.5">F18</text>
<text x="722.9" y="265.5">18.87</text>
<text x="737.9" y="265.5">14.88</text>
<text x="756.5" y="265.5">0.07</text>
<text x="300.1" y="274.3" transform="rotate(-90 300.1 274.3)">UP 53° R2.05</text>
<text x="540.1" y="274.3" transform="rotate(-90 540.1 274.3)">UP 90° R2.05</text>
<text x="707.3" y="270.4">F19</text>
<text x="707.3" y="275.4">F20</text>
<text x="722.9" y="275.4">11.91</text>
<text x="724" y="270.4">6.40</text>
<text x="737.9" y="270.4">18.08</text>
<text x="737.9" y="275.4">18.08</text>
<text x="756.5" y="270.4">0.07</text>
<text x="756.5" y="275.4">0.07</text>
<text x="257.7" y="277.9" transform="rotate(-90 257.7 277.9)">DOWN 53° R2.05</text>
<text x="288.3" y="277.4">6</text>
<text x="707.3" y="280.4">F21</text>
<text x="722.9" y="280.4">17.42</text>
<text x="737.9" y="280.4">18.08</text>
<text x="756.5" y="280.4">0.07</text>
<text x="584.5" y="283.7">5</text>
<text x="707.3" y="285.4">F22</text>
<text x="724" y="285.3">5.84</text>
<text x="737.9" y="285.3">18.70</text>
<text x="756.5" y="285.3">0.07</text>
<text x="707.3" y="290.3">F23</text>
<text x="722.9" y="290.3">11.35</text>
<text x="737.9" y="290.3">18.70</text>
<text x="756.5" y="290.3">0.07</text>
<text x="620.5" y="299.1">14.59</text>
<text x="707.3" y="295.3">F24</text>
<text x="722.9" y="295.3">16.86</text>
<text x="737.9" y="295.3">18.70</text>
<text x="756.5" y="295.3">0.07</text>
<text x="288.3" y="304">4</text>
<text x="708" y="300.9">D1</text>
<text x="724" y="300.9">8.75</text>
<text x="739.1" y="300.9">2.46</text>
<text x="756.5" y="300.9">0.26</text>
<text x="584.7" y="308">3</text>
<text x="708" y="307.1">D2</text>
<text x="722.9" y="307.1">14.10</text>
<text x="739.1" y="307.1">2.46</text>
<text x="756.5" y="307.1">0.26</text>
<text x="708.3" y="313.4">E1</text>
<text x="724" y="313.4">6.10</text>
<text x="739.1" y="313.4">3.88</text>
<text x="756.5" y="313.4">0.27</text>
<text x="708.3" y="319.7">E2</text>
<text x="722.9" y="319.6">11.38</text>
<text x="739.1" y="319.6">3.88</text>
<text x="756.5" y="319.6">0.27</text>
<text x="304.9" y="327.6">F10</text>
<text x="545.7" y="328.7">F9</text>
<text x="708.3" y="325.8">E3</text>
<text x="722.9" y="325.8">12.16</text>
<text x="739.1" y="325.8">3.88</text>
<text x="756.5" y="325.8">0.27</text>
<text x="708.3" y="332.1">E4</text>
<text x="722.9" y="332.1">17.43</text>
<text x="739.1" y="332.1">3.88</text>
<text x="756.5" y="332.1">0.27</text>
<text x="315.5" y="337.1">F8</text>
<text x="550.8" y="338.5">F7</text>
<text x="708.3" y="338.3">E5</text>
<text x="724" y="338.3">6.10</text>
<text x="737.9" y="338.3">17.30</text>
<text x="756.5" y="338.3">0.27</text>
<text x="288.3" y="347.4">2</text>
<text x="584.5" y="346.3">1</text>
<text x="708.3" y="344.6">E6</text>
<text x="722.9" y="344.6">11.38</text>
<text x="737.9" y="344.6">17.30</text>
<text x="756.5" y="344.6">0.27</text>
<text x="9" y="350.8">B</text>
<text x="330.6" y="353.9">E1</text>
<text x="420" y="353.9">E2</text>
<text x="433.1" y="353.8">E3</text>
<text x="522.5" y="353.9">E4</text>
<text x="708.3" y="350.8">E7</text>
<text x="722.9" y="350.8">12.16</text>
<text x="737.9" y="350.8">17.30</text>
<text x="756.5" y="350.8">0.27</text>
<text x="852.2" y="350.8">B</text>
<text x="589.3" y="360">Corner Geometry</text>
<text x="708.3" y="357.1">E8</text>
<text x="722.9" y="357.1">17.43</text>
<text x="737.9" y="357.1">17.30</text>
<text x="756.5" y="357.1">0.27</text>
<text x="377.3" y="364.2">UP 90° R2.05</text>
<text x="470" y="363.3">UP 90° R2.05</text>
<text x="589.3" y="365">not important</text>
<text x="708.1" y="362.6">G1</text>
<text x="724" y="362.6">5.48</text>
<text x="737.9" y="362.6">10.81</text>
<text x="756.5" y="362.6">0.16</text>
<text x="286.5" y="369.1">.79 x6</text>
<text x="708.1" y="367.7">H1</text>
<text x="722.9" y="367.6">18.21</text>
<text x="737.9" y="367.6">18.55</text>
<text x="756.5" y="367.6">0.44</text>
<text x="344.5" y="373.8">F4</text>
<text x="385.6" y="374.9">D1</text>
<text x="429.8" y="373.7">F5</text>
<text x="475.7" y="375.2">D2</text>
<text x="508.4" y="373.7">F6</text>
<text x="610.7" y="383">3.07</text>
<text x="732.2" y="379.5">SLOT CENTERS TABLE</text>
<text x="335" y="384.4">F1</text>
<text x="420.2" y="384.4">F2</text>
<text x="498.9" y="384.3">F3</text>
<text x="707.9" y="384.3">HOLE</text>
<text x="711.8" y="389.3">1</text>
<text x="725.3" y="389.2">20.05</text>
<text x="725.5" y="384.3">XDIM</text>
<text x="740.5" y="384.3">YDIM</text>
<text x="741.4" y="389.2">3.85</text>
<text x="764.9" y="384.3">DESCRIPTION</text>
<text x="238.7" y="390.1">C1</text>
<text x="493.7" y="394.3">B1</text>
<text x="520.1" y="390.1">DOWN 90°</text>
<text x="541.7" y="390.1">R2.05</text>
<text x="711.8" y="394.2">2</text>
<text x="726.4" y="394.2">3.02</text>
<text x="741.4" y="394.2">3.92</text>
<text x="564" y="398.1">C2</text>
<text x="586.8" y="400.4">2.63</text>
<text x="599.3" y="398.1">2.89</text>
<text x="711.8" y="399.2">3</text>
<text x="725.3" y="399.2">20.05</text>
<text x="741.4" y="399.2">6.21</text>
<text x="214.9" y="406">2.85</text>
<text x="424.7" y="403.7">UP 90 DEGREES</text>
<text x="711.8" y="404.1">4</text>
<text x="726.4" y="404.1">3.02</text>
<text x="741.4" y="404.1">6.48</text>
<text x="575.8" y="413.9">1.09</text>
<text x="711.8" y="409">5</text>
<text x="725.3" y="409.1">20.05</text>
<text x="741.4" y="409.1">7.56</text>
<text x="235.8" y="414.8">1.09</text>
<text x="285.2" y="415.2">.99</text>
<text x="320.9" y="416.1">A1</text>
<text x="419.4" y="415.3">A2</text>
<text x="517.5" y="415.4">A3</text>
<text x="711.8" y="414">6</text>
<text x="711.8" y="419">7</text>
<text x="725.3" y="419">20.05</text>
<text x="726.4" y="414">3.02</text>
<text x="741.4" y="414">8.05</text>
<text x="741.4" y="419">9.92</text>
<text x="777.2" y="416.3">-</text>
<text x="711.8" y="423.9">8</text>
<text x="726.4" y="423.9">3.02</text>
<text x="740.3" y="423.9">10.61</text>
<text x="239.4" y="428.4">1.94</text>
<text x="340.6" y="428.4">R.79</text>
<text x="485.6" y="429.8">R.33 x3</text>
<text x="711.8" y="428.9">9</text>
<text x="725.3" y="428.9">20.05</text>
<text x="740.3" y="428.9">11.27</text>
<text x="239.1" y="434.5">2.00</text>
<text x="355.7" y="436.5">.55</text>
<text x="412.2" y="432.9">Half moon Geometry</text>
<text x="412.2" y="437.9">is not critical, except</text>
<text x="710.7" y="433.9">10</text>
<text x="726.4" y="433.9">3.02</text>
<text x="740.3" y="433.9">12.18</text>
<text x="268.9" y="439.4">4.44</text>
<text x="281.2" y="443.1">4.50</text>
<text x="412.2" y="442.9">for Detail 'A'.</text>
<text x="710.7" y="438.8">11</text>
<text x="710.7" y="443.8">12</text>
<text x="725.3" y="438.8">20.05</text>
<text x="726.4" y="443.8">3.02</text>
<text x="740.3" y="438.8">13.63</text>
<text x="740.3" y="443.8">14.74</text>
<text x="322.9" y="448.3">6.72</text>
<text x="342.4" y="454.3">8.31</text>
<text x="353.8" y="459.5">8.39</text>
<text x="357.1" y="464.7">9.10</text>
<text x="366.8" y="470">9.18</text>
<text x="415" y="474.6">13.67</text>
<text x="428.8" y="478.7">13.75</text>
<text x="445.7" y="484.2">14.53</text>
<text x="8.9" y="490.5">A</text>
<text x="497.8" y="489.5">18.53</text>
<text x="852.2" y="490.5">A</text>
<text x="515.6" y="496">18.62</text>
<text x="540.3" y="504.6">19.66</text>
<text x="562.2" y="512.3">20.87</text>
<text x="745.6" y="532.6">2:3</text>
<text x="812.4" y="532.6">3</text>
<text x="823" y="532.6">3</text>
<text x="52.8" y="537.5">8</text>
<text x="160.8" y="537.5">7</text>
<text x="268.7" y="537.5">6</text>
<text x="376.7" y="537.5">5</text>
<text x="484.6" y="537.5">4</text>
<text x="592.6" y="537.5">3</text>
<text x="700.5" y="537.5">2</text>
<text x="808.5" y="537.5">1</text>
</g>
<g font-size="3.5">
<text x="654.8" y="473.2">DRAWN</text>
<text x="654.8" y="482.8">CHECKED</text>
<text x="724.7" y="488.9">TITLE</text>
<text x="654.8" y="492.3">QA</text>
<text x="654.8" y="501.8">MFG</text>
<text x="654.8" y="511.4">APPROVED</text>
<text x="726.7" y="517.7">SIZE</text>
<text x="762.8" y="517.7">DWG NO</text>
<text x="841.4" y="517.7">REV</text>
<text x="724.7" y="530.4">SCALE</text>
<text x="800.9" y="532.6">SHEET</text>
<text x="817.4" y="532.6">OF</text>
</g>
</svg>
